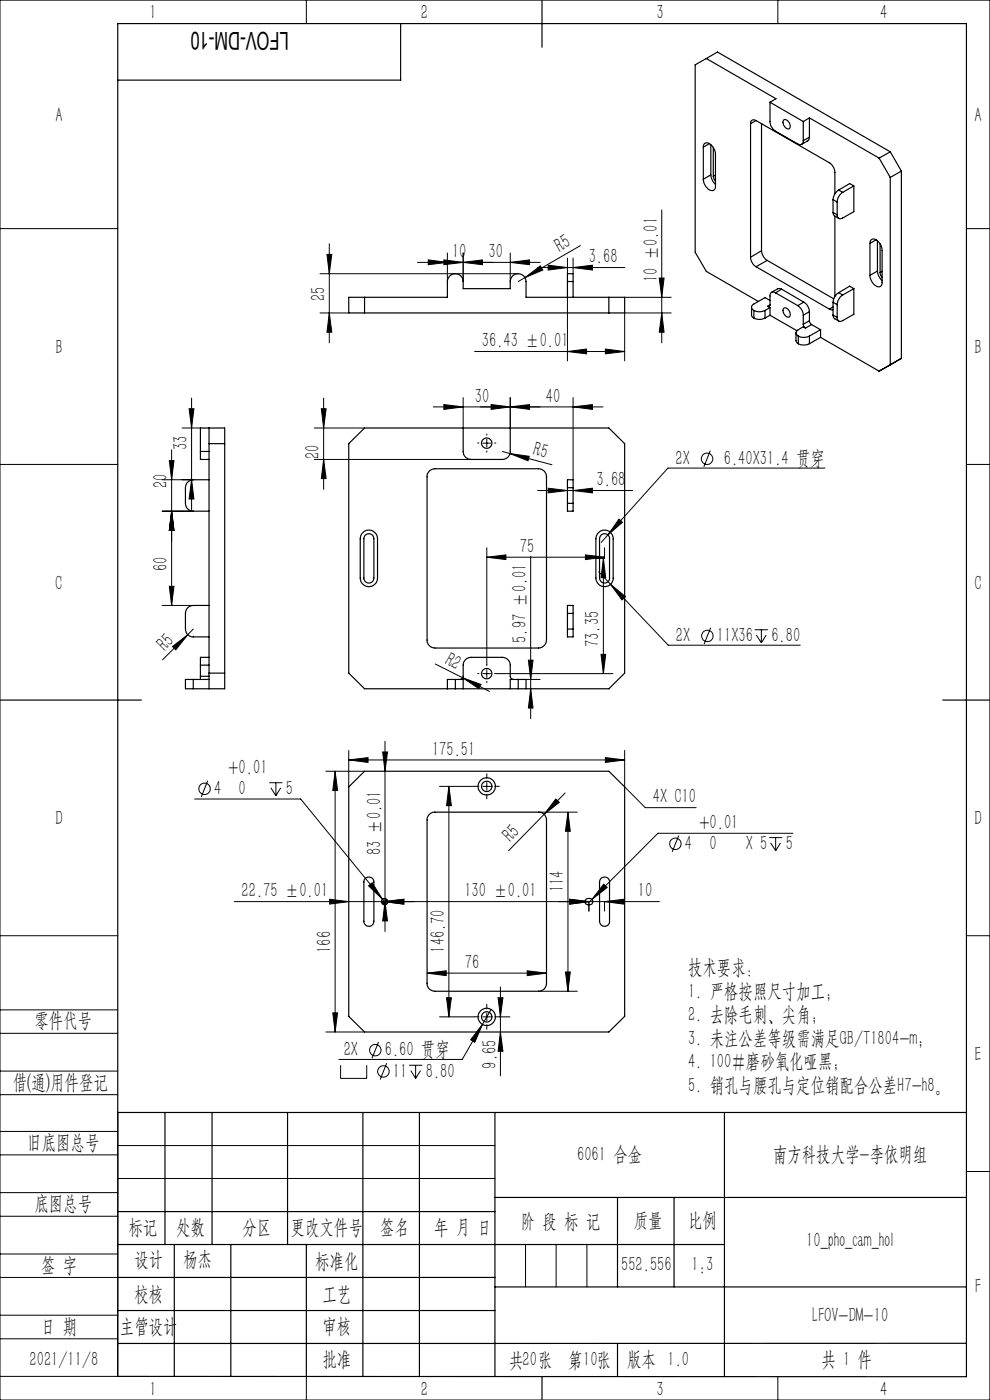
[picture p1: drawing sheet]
<svg xmlns="http://www.w3.org/2000/svg" width="210mm" height="297mm" viewBox="0 0 210 297" stroke-linecap="round" stroke-linejoin="round" font-family="sans-serif">
<g fill="none" stroke="#000" stroke-width=".21">
<path d="M0 0h210v297h-210zM65 0v5M165 0v5M0 48.5h25M67.9 58.1h42M69.4 54h1l-.5 4.1zM69.8 51.7v21M88.5 55.7h26.1M90.8 55.1l4.1 .6-4.1 .5zM94.2 55.1l4 .6-4 .5zM94.9 53.7v6M98.2 55.7l4.1-.6v1.1z"/>
<path d="M98.2 53.7v6M108.2 55.7l4.1-.6v1.1zM108.2 53.7v6M111.3 58.9l3.3-2.5 .5 .9zM111.3 58.9l-1.4 .8M114 56.8h18.5M116.3 56.3l4.1 .5-4.1 .5zM120.4 54.7v3.4M121.6 56.8l4.1-.5v1zM121.6 54.7v3.4M123.1 52.1l-11.8 6.8M139.8 59h1.1l-.5 4.1z"/>
<path d="M140.4 44.6v28.1M205 48.5h5M67.9 66.4h6.1M69.9 66.4l.5 4.1h-1zM100.7 74.6h31.8M120.4 74.6l4-.6v1.1zM120.4 63.1v13.4M128.4 74l4.1 .6-4.1 .5zM132.5 63.1h9.9M140.4 66.4l.5 4.1h-1.1zM142.4 66.4h-9.9v10.1M0 98.5h25"/>
<path d="M35.9 97.7h1l-.5 4.1zM36.4 95.4v33M38.6 90.8h3.9M40.1 86.7h1l-.5 4.1zM40.6 84.5v23.6M66.7 90.8h10.6M66.7 97.5h33.2M68.2 86.7h1l-.5 4.1zM68.7 84.5v19.3M68.7 97.5l.5 4h-1zM91.9 86.3h36M94.2 85.8l4 .5-4 .6z"/>
<path d="M98.2 84.3v6.5M102.4 94h1.7M103.3 93.2v1.6M104.2 85.8l4 .5-4 .6zM106.6 95.8l1.6 .4M108.2 96.2l4.1 .6-.3 1zM108.2 96.2l8.9 2.4M108.2 86.3l4.1-.5v1.1zM108.2 84.3v6.5M121.6 86.3l4.1-.5v1.1zM121.6 84.3v17.5M150.7 95.6l-1.4 3.5"/>
<path d="M175 99.3h-33.3l-12.8 14.2M205 98.5h5M34.4 101.8h6.6M34.4 108.4h6.6M36.4 108.4l.5 4.1h-1zM40.6 101.8l.5 4.1h-1zM103.3 118.2l4-.5v1zM103.3 116.2v24.8M103.3 118.2h24.9M112.6 118v34.5M114 104.1h20.2M116.3 103.6l4.1 .5-4.1 .5z"/>
<path d="M121.6 104.1l4.1-.5v1zM124.2 117.7l4 .5-4 .5zM128 118.5l.5 4.1h-1zM128 118.5v24.4M128.2 116.2v2.3h-2.2M128.9 113.5l-1.4 1.6M131.3 110.1l.7 .7-3.1 2.7zM34.4 128.4h6.6M35.9 124.4h1l-.5 4zM36.6 137.2l3.2-2.5-2.5 3.2zM39.8 134.7l-5.3 5.3M41 133.5l-1.2 1.2"/>
<path d="M127 121.3l2.5 2.7M127.5 138.8h1l-.5 4.1zM129.5 124l3.2 2.6-.8 .7zM129.5 124l12.2 12.9h28.1M150.7 133.2l-1.3 3.4M160.1 133.6h2.8M160.4 134.7l1.1 1.7M161.5 133.6v2.8M162.5 134.7l-1 1.7M74 159.2v7.7M81.2 159.5h1l-.5 4.1zM81.7 157.3v40.3"/>
<path d="M92.3 140.9l5.8 2.9M98.1 143.8l3.9 1.4-.4 .9zM98.1 143.8l5.7 2.9M102.4 142.9h1.7M103.3 142.1v1.7M105.2 142.9h24.8M111.6 144.1h3M112.1 140h1l-.5 4.1zM112.6 146.1l.5 4.1h-1zM132.5 159.2v7.7l4.4 4.4h10.8M41.3 169.5h22.5l17.3 21.3M44.1 165.6l-1.4 3.5"/>
<path d="M57.1 166h2.8M57.5 167.1l1 1.7M58.5 166v2.8M59.5 167.1l-1 1.7M69.1 163.6h8.2M71.1 163.6v55.3M71.1 163.6l.5 4.1h-1zM74 161.2l4.1-.5v1zM74 161.2h58.5M93.2 166.8h7.4M95.2 166.8v48.9M95.2 166.8l.5 4.1h-1z"/>
<path d="M102.4 166.8h1.7M103.3 166v1.7M114.2 172.3h8.2M115.4 172.8l-7.5 7.7M117.9 169.5l.7 .7-3.2 2.6zM119.9 168.2l-4.5 4.6M120.5 172.3l.5 4.1h-1.1zM120.5 172.3v38M128.4 160.7l4.1 .5-4.1 .5zM144 177.3l-1.4 3.4M163.2 177.7h2.7M163.5 178.8l1 1.7"/>
<path d="M164.5 177.7v2.8M165.6 178.8l-1.1 1.7M168.2 176.8h-28.6l-14 14M0 198.5h25M49.7 191.3h90.2M69.9 190.8l4.1 .5-4.1 .5zM78.2 187.9l.8-.6 2.1 3.5zM81.1 190.8l.9 1M81.6 190.6h-.1a.61 .61 0 0 0-.6 .7M81.6 191.3l4.1-.5v1zM81.6 191.3v2M81.7 191.3l.5 4.1h-1z"/>
<path d="M82.2 191.3v.1a.61 .61 0 0 1-.6 .5M120.8 190.8l4.1 .5-4.1 .5zM124.9 191.3v2M125.6 190.8l-.5 .5M128.1 187.6l.7 .7-3.2 2.5zM128.2 191.3l4.1-.5v1zM128.2 191.3v2M205 198.5h5M0 214.2h25M0 219.2h25M69.1 218.9h8.2M70.6 214.9h1l-.5 4z"/>
<path d="M90.6 206.4l4.1-.5v1.1zM90.6 206.4h25.3M93.2 215.7h7.4M94.7 211.7h1l-.5 4zM102.3 217.3l-1.6 3.8-.9-.5zM102.4 215.7h1.7M103.3 214.9v1.7M104.2 214.1l-6.2 10.7h-26.1M105.7 211.7h1l-.5 4zM105.9 215.7h2.3M106.2 209.4v18.8M106.2 218.9l.5 4.1h-1z"/>
<path d="M111.8 205.9l4.1 .5-4.1 .6zM114.2 210.3h8.2M119.9 206.2h1.1l-.5 4.1zM0 232.2h25M0 227.2h25M25 236v56h-25M72.2 226v2.8h5.6v-2.8M80.3 221l-1.4 3.5M82 225.6l-1.4 3.4M86.8 226h2.8M87.1 227.1l1.1 1.7M88.2 226v2.8"/>
<path d="M89.2 227.1l-1 1.7M0 245h25M0 240h25M0 258h25M0 253h25M25 243h80M25 250h80M205 248.5h5M0 271h25M0 266h25M0 279h25M111.5 264v9"/>
<path d="M118 264v9M124.5 264v9M0 284h25M65 292.1v4.9M153.7 292h.1M165 292v5"/>
<circle cx="150" cy="97.3" r="1.22"/>
<circle cx="150.1" cy="134.9" r="1.21"/>
<circle cx="43.4" cy="167.3" r="1.2"/>
<circle cx="143.3" cy="179" r="1.21"/>
<circle cx="79.6" cy="222.8" r="1.22"/>
<circle cx="81.3" cy="227.3" r="1.22"/>
</g>
<g fill="none" stroke="#000" stroke-width=".21" stroke-dasharray="30.5 1.3 1.3 1.3">
<path d="M101.6 94h-.3M103.3 92.3v-.2M103.3 95.7v.2M104.9 94h.3M101.6 142.9h-.3M103.3 141.2v-.2M103.3 144.6v.2M104.9 142.9h.3M101.6 166.8h-1M103.3 165.1v-1M103.3 168.5v1M104.9 166.8h1"/>
<path d="M101.6 215.7h-1M103.3 214v-1M103.3 217.4v1M104.9 215.7h1"/>
</g>
<g fill="none" stroke="#000" stroke-width=".25">
<path d="M85 5v12h-60M115 0v10M149.8 12.4l-2.3 1.4v39.7l2.3 4.1 11.1 6.4M149.8 12.4l14.8 8.6-1.3 .7M149.8 12.4l2.4-1.4 36.6 21.2M149.2 31.2a.85 .85 0 0 1 .6-.9 .85 .85 0 0 1 1 .4 3 3 0 0 1 1 2v6.8a.86 .86 0 0 1-.6 1 .86 .86 0 0 1-1.1-.5 2.8 2.8 0 0 1-.9-2M149.2 31.2v6.8M150.5 30.5l-1.3 .7M150.8 37.1a3 3 0 0 0 1 2M150.8 30.7v6.4M150.8 37.1l-1.6 .9M151.3 37.4l.5 1"/>
<path d="M151.3 31.3v6.1M151.8 37.1l-.5 .3M159.2 26.2v28.4M160.4 25.6a.72 .72 0 0 0-.8-.1 .72 .72 0 0 0-.4 .7M160.4 25.6l15.5 8.9a2.76 2.76 0 0 1 1.2 2.1v4.5M160.4 25.6l-1.2 .6M161.5 26.2v27M163.3 21.7v4.1a2.48 2.48 0 0 0 1.2 2l4.7 2.7a.72 .72 0 0 0 .9 .1 .72 .72 0 0 0 .3-.8M163.3 21.7l7.1 4.1M166.2 25.5a1.2 1.2 0 0 1 1.4 1.5 .68 .68 0 0 1-.7 .3 .68 .68 0 0 1-.6-.6l-.2-.6zM170.4 25.8v4M171.7 29.1l-.1 .4-.3 .4-1.3 .7"/>
<path d="M171.7 25v4.1M171.7 25l14.8 8.5M171.7 25l-1.3 .8M171.7 29.1l-1.3 .7M181.1 39.4v5.5l-2.3 1.3a.7 .7 0 0 1-.9 .1 .7 .7 0 0 1-.3-.7M181.1 39.4l-.9-.5-2.3 1.4M181.1 39.4l-2.3 1.4M186.5 33.5l2.3 4.1M188.8 37.6v39.8M188.8 32.2l-2.3 1.3M188.8 32.2l2.4 4.1M191.2 36.3l-2.4 1.3"/>
<path d="M191.2 36.3v39.7l-2.4 1.4M120.4 59.7v-1.6h1.2v1.6M120.4 59.7v3.4M120.4 59.7h1.2M121.6 59.7v3.4M159.2 54.6a2.37 2.37 0 0 0 1.2 2M160.4 56.6l15.5 9M161.5 53.2a2.66 2.66 0 0 0 1.2 2M161.5 53.2l-2.3 1.4M162.7 55.2l-2.3 1.4M162.7 55.2l14.1 8.2M176.7 45.1l.3 .7 .9 .6"/>
<path d="M176.7 42.4l.9 .5M176.7 45.1l.9 .5M176.7 42.4v2.7M177.1 45.9v17M177.6 42.9v2.7M177.9 40.3a2.5 2.5 0 0 0-1.2 2.1M177.9 40.3l.9 .5M178.8 40.8a2.59 2.59 0 0 0-1.2 2.1M184.5 51.6a.86 .86 0 0 1 .6-.9 .86 .86 0 0 1 1.1 .4 2.65 2.65 0 0 1 .9 2v6.8a.85 .85 0 0 1-.6 1 .85 .85 0 0 1-1-.4 3 3 0 0 1-1-2.1M184.5 51.6v6.8M185.8 50.9l-1.3 .7M186.1 57.5a3 3 0 0 0 1 2"/>
<path d="M186.1 51.1v6.4M186.1 57.5l-1.6 .9M186.7 57.8l.4 1.1M186.7 51.7v6.1M187.1 57.6l-.4 .2M74 63.1h20.9v-3.4a1.68 1.68 0 0 1 1.7-1.6 1.68 1.68 0 0 1 1.6 1.6v1.5h10v-1.5a1.68 1.68 0 0 1 1.7-1.6 1.68 1.68 0 0 1 1.7 1.6v3.4h20.9v3.3h-58.5zM77.3 63.1v3.3M129.2 63.1v3.3M159.4 65.2l.1 1.9 .4 .4M159.9 65.9a2.58 2.58 0 0 0 2.4 0M159.9 67.5a2.58 2.58 0 0 0 2.4 0M159.9 65.9v1.6"/>
<path d="M162.3 65.9v1.6M162.8 65l.5 .3M163.3 64.7a.3 .3 0 0 1-.1 .3 .3 .3 0 0 1-.4 0M163.3 63.7l-1-.6-2.4 1.4a.72 .72 0 0 0-.5 .7 .72 .72 0 0 0 .5 .7M163.3 65.3v1.6M163.3 66.9l5.8 3.3M163.3 65.3l-1 .6M163.3 66.9l-1 .6M163.3 64.7l-.5 .3M164.5 62.1a.7 .7 0 0 0-.8-.1 .7 .7 0 0 0-.4 .8v1.9M164.5 62.1l4.7 2.7M165.8 61.3l-.8-.1-1.3 .8"/>
<path d="M165.8 61.3l4.7 2.8M165.8 61.3l-1.3 .8M166.2 65.4a1.2 1.2 0 0 1 1.4 1.5 .59 .59 0 0 1-.6 .4 .59 .59 0 0 1-.5-.5 1.19 1.19 0 0 1-.3-1.4zM168.8 70.6v1.7l.5 .6M169.2 64.8a2.59 2.59 0 0 1 1.2 2.1M169.3 71.3a2.58 2.58 0 0 0 2.4 0M169.3 72.9a2.58 2.58 0 0 0 2.4 0M169.3 71.3v1.6M170.4 68.8l.1 .3 .4 .5M170.4 66.9v1.9M170.5 64.1a2.5 2.5 0 0 1 1.2 2M170.5 64.1l-1.3 .7"/>
<path d="M170.9 69.6l-.5-.3-1.1 .7a.7 .7 0 0 0-.5 .6 .7 .7 0 0 0 .5 .7M171.7 68l.1 .4 .4 .5M171.7 66.1v1.9M171.7 71.3v1.6M171.7 66.1l-1.3 .8M171.7 68l-1.3 .8M172.2 68.9l1.9 1.1M172.2 68.9l-1.3 .7M174.1 71.6l12.4 7.1 2.3-1.3M174.1 70v1.6M174.1 70l-2.4 1.3M174.1 71.6l-2.4 1.3"/>
<path d="M175.9 65.6l.8 .1M176.7 66.8l.2 .6 1 .7M176.7 64.1v2.7M176.7 64.1l.9 .5M176.7 66.8l.9 .5M176.7 65.1l-.8 .5M177.6 64.6v2.7M177.9 62.1a2.5 2.5 0 0 0-1.2 2M177.9 62.1l.9 .5M178.8 62.6a2.76 2.76 0 0 0-1.2 2M181.1 61.2v5.5l-2.3 1.3a.7 .7 0 0 1-.9 .1 .7 .7 0 0 1-.3-.8M181.1 61.2l-.9-.5-2.3 1.4"/>
<path d="M181.1 61.2l-2.3 1.4M42.5 95.8v1.7h1.8M42.5 95.8v-5h5.2v55.3h-6.7M42.5 95.8h1.8M44.3 90.8v55.3M44.3 94.1h3.4M91.2 99.8l1.1-.4h21.9a1.67 1.67 0 0 1 1.7 1.7v34.7a1.67 1.67 0 0 1-1.7 1.7h-21.9a1.68 1.68 0 0 1-1.7-1.7v-35zM98.2 90.8v5a1.67 1.67 0 0 0 1.7 1.7h6.7a1.67 1.67 0 0 0 1.6-1.7v-5M44.3 101.8h-3.3a1.74 1.74 0 0 0-1.7 1.7v3.3a1.62 1.62 0 0 0 1.7 1.6h3.3M77 113a1.82 1.82 0 0 1 2-.4 1.82 1.82 0 0 1 1.1 1.7v8.3a1.83 1.83 0 0 1-1.9 1.9 1.83 1.83 0 0 1-1.8-1.9v-8.3l.2-.9zM77.4 113.6a1.06 1.06 0 0 1 1.2-.3 1.06 1.06 0 0 1 .7 1v8.3a1.06 1.06 0 0 1-1.1 1.1 1.06 1.06 0 0 1-1-1.1v-8.6zM120.4 106.8v1.6h1.2v-1.6"/>
<path d="M120.4 103.5v-1.7h1.2v1.7M120.4 106.8h1.2M120.4 103.5v3.3M120.4 103.5h1.2M121.6 103.5v3.3M127 113a1.82 1.82 0 0 1 2-.4 1.82 1.82 0 0 1 1.1 1.7v8.3a1.83 1.83 0 0 1-1.9 1.9 1.83 1.83 0 0 1-1.8-1.9v-8.3l.1-.6zM127.6 113.4a1.08 1.08 0 0 1 1.1-.1 1.08 1.08 0 0 1 .6 1v8.3a1.06 1.06 0 0 1-1.1 1.1 1.06 1.06 0 0 1-1-1.1v-8.3zM44.3 128.4h-3.3a1.67 1.67 0 0 0-1.7 1.7v3.4a1.67 1.67 0 0 0 1.7 1.6h3.3M44.3 139.4h-1.8v1.7M120.4 130.1v-1.7h1.2v1.7M120.4 133.5v1.6h1.2v-1.6M120.4 130.1v3.4"/>
<path d="M120.4 133.5h1.2M120.4 130.1h1.2M121.6 130.1v3.4M0 148.5h30M41 144.1h-1.7v2h1.7M41 144.1v2M41 144.1h3.3M42.5 143.5v.6M42.5 143.5h1.8M42.5 141.1h1.8M42.5 141.1v2.4M44.3 142.8h3.4"/>
<path d="M94.9 146.1h1.7M94.9 146.1h-17.6l-3.3-3.3v-48.7l3.3-3.3h51.9l3.3 3.3v48.7l-3.3 3.3h-17.6M96.6 146.1h1.6M96.6 144.1h1.6v2M96.6 144.1h-1.7v2M96.6 144.1v2M97.6 144.1a.73 .73 0 0 0 .6-.6v-2.4a1.67 1.67 0 0 1 1.7-1.7h6.7a1.67 1.67 0 0 1 1.6 1.7v2.4a.73 .73 0 0 0 .7 .6M98.2 146.1h10M108.2 146.1h1.7M109.9 144.1h1.7v2M109.9 146.1h1.7M109.9 144.1h-1.7v2"/>
<path d="M109.9 144.1v2M200 148.5h10M74 166.9l3.3-3.3h51.9l3.3 3.3v48.7l-3.3 3.3h-51.9l-3.3-3.3zM91 172.9l1-.6h22.2a1.67 1.67 0 0 1 1.7 1.7v34.6a1.67 1.67 0 0 1-1.7 1.7h-21.9a1.62 1.62 0 0 1-1.7-1.7v-34.9zM77.4 186.4a1.08 1.08 0 0 1 1.2-.3 1.08 1.08 0 0 1 .7 1v8.3a1.06 1.06 0 0 1-1.1 1.1 1.06 1.06 0 0 1-1-1.1v-8.5zM124.4 190.7a.77 .77 0 0 1 1.1 0 .77 .77 0 0 1-.1 1.1 .78 .78 0 0 1-1 .1 .78 .78 0 0 1-.2-1.1zM127.6 186.3a1.08 1.08 0 0 1 1.1-.1 1.08 1.08 0 0 1 .6 .9v8.3a1.06 1.06 0 0 1-1.1 1.1 1.06 1.06 0 0 1-1-1.1v-8.3zM25 236h180M35 236v28M45 236v28M61 236v28M77 236v56"/>
<path d="M89 236v56M105 236v56M153.7 236v56M25 257h80M105 254h100M131 254v19M143 254v19M25 264h128.7M25 271h80M25 278h80M37 264v28M49 264v28"/>
<path d="M65 264.1v28M105 273h100M25 292l180 .1v-287.1h-180v287M115 292v5M131 285v7M205 285h-180"/>
<circle cx="103.2" cy="94" r="1.1"/>
<circle cx="103.2" cy="142.9" r="1.1"/>
<circle cx="103.2" cy="166.8" r="1.85"/>
<circle cx="103.2" cy="166.8" r="1.1"/>
<circle cx="81.6" cy="191.3" r=".67"/>
<circle cx="103.2" cy="215.7" r="1.1"/>
<circle cx="103.3" cy="215.7" r="1.84"/>
</g>
<g fill="#000">
<path d="M111.3 58.9l3.3-2.5 .5 .9zM108.2 96.2l4.1 .6-.3 1zM36.6 137.2l3.2-2.5-2.5 3.2zM98.1 143.8l3.9 1.4-.4 .9zM117.9 169.5l.7 .7-3.2 2.6z"/>
<path d="M90.8 55.1l4.1 .6-4.1 .5zM98.2 55.7l4.1-.6v1.1z"/>
<path d="M94.2 55.1l4 .6-4 .5zM108.2 55.7l4.1-.6v1.1z"/>
<path d="M120.4 74.6l4-.6v1.1zM128.4 74l4.1 .6-4.1 .5z"/>
<path d="M140.4 66.4l.5 4.1h-1.1zM139.8 59h1.1l-.5 4.1zM81.7 191.3l.5 4.1h-1zM81.2 159.5h1l-.5 4.1z"/>
<path d="M68.2 86.7h1l-.5 4.1zM68.7 97.5l.5 4h-1zM112.1 140h1l-.5 4.1zM112.6 146.1l.5 4.1h-1zM128 118.5l.5 4.1h-1zM127.5 138.8h1l-.5 4.1zM35.9 97.7h1l-.5 4.1zM36.4 108.4l.5 4.1h-1zM36.4 108.4l.5 4.1h-1zM35.9 124.4h1l-.5 4zM40.1 86.7h1l-.5 4.1zM40.6 101.8l.5 4.1h-1zM69.4 54h1l-.5 4.1zM69.9 66.4l.5 4.1h-1zM71.1 163.6l.5 4.1h-1zM70.6 214.9h1l-.5 4zM120.5 172.3l.5 4.1h-1.1zM119.9 206.2h1.1l-.5 4.1zM95.2 166.8l.5 4.1h-1zM94.7 211.7h1l-.5 4zM105.7 211.7h1l-.5 4zM106.2 218.9l.5 4.1h-1z"/>
<path d="M94.2 85.8l4 .5-4 .6zM108.2 86.3l4.1-.5v1.1z"/>
<path d="M124.2 117.7l4 .5-4 .5zM103.3 118.2l4-.5v1zM120.8 190.8l4.1 .5-4.1 .5zM81.6 191.3l4.1-.5v1z"/>
<path d="M129.5 124l2.4 3.3 .8-.7zM131.3 110.1l-2.4 3.4 3.1-2.7zM104.2 85.8l4 .5-4 .6zM121.6 86.3l4.1-.5v1.1zM116.3 103.6l4.1 .5-4.1 .5zM121.6 104.1l4.1-.5v1zM116.3 56.3l4.1 .5-4.1 .5zM121.6 56.8l4.1-.5v1zM90.6 206.4l4.1-.5v1.1zM111.8 205.9l4.1 .5-4.1 .6zM102.3 217.3l-2.5 3.3 .9 .5zM78.2 187.9l2.9 2.9-2.1-3.5zM128.1 187.6l-2.5 3.2 3.2-2.5z"/>
<path d="M74 161.2l4.1-.5v1zM128.4 160.7l4.1 .5-4.1 .5zM120.8 190.8l4.1 .5-4.1 .5zM128.2 191.3l4.1-.5v1z"/>
<path d="M80.9 191.3v.1a.6 .6 0 0 0 .7 .5v-.6zM81.6 190.6v.7h.6a.65 .65 0 0 0-.6-.7z"/>
<path d="M81.6 191.3l4.1-.5v1zM69.9 190.8l4.1 .5-4.1 .5z"/>
</g>
<text font-size="5.2" x="61.3" y="6.9" transform="rotate(-180 61.3 6.9)">LFOV-DM-10</text>
<g font-size="4.4">
<text x="31.7" y="4.1">1</text>
<text x="89.2" y="4.1">2</text>
<text x="139.2" y="4.1">3</text>
<text x="186.7" y="4.1">4</text>
<text x="11.7" y="25.9">A</text>
<text x="206.7" y="25.9">A</text>
<text x="118.7" y="53.7" transform="rotate(-30 118.7 53.7)">R5</text>
<text x="95.9" y="54.8">10</text>
<text x="103.6" y="54.8">30</text>
<text x="124.9" y="55.9">3.68</text>
<text x="139.5" y="59.9" transform="rotate(-90 139.5 59.9)">10 ±0.01</text>
<text x="69" y="63.8" transform="rotate(-90 69 63.8)">25</text>
<text x="11.7" y="75.1">B</text>
<text x="102.2" y="73.7">36.43 ±0.01</text>
<text x="206.7" y="75.1">B</text>
<text x="100.7" y="85.4">30</text>
<text x="115.8" y="85.4">40</text>
<text x="39.8" y="95.4" transform="rotate(-90 39.8 95.4)">33</text>
<text x="67.8" y="97.3" transform="rotate(-90 67.8 97.3)">20</text>
<text x="112.9" y="96.6" transform="rotate(15 112.9 96.6)">R5</text>
<text x="143.3" y="98.6">2X</text>
<text x="153.5" y="98.6">6.40X31.4 贯穿</text>
<text x="35.6" y="103.6" transform="rotate(-90 35.6 103.6)">20</text>
<text x="126.5" y="103.2">3.68</text>
<text x="110.3" y="117.3">75</text>
<text x="11.7" y="125.1">C</text>
<text x="35.6" y="121.2" transform="rotate(-90 35.6 121.2)">60</text>
<text x="206.7" y="125.1">C</text>
<text x="111.7" y="136.4" transform="rotate(-90 111.7 136.4)">5.97 ±0.01</text>
<text x="127.1" y="137.3" transform="rotate(-90 127.1 137.3)">73.35</text>
<text x="143.4" y="136.2">2X</text>
<text x="152.1" y="136.2">11X36</text>
<text x="163.6" y="136.2">6.80</text>
<text x="35" y="138.3" transform="rotate(-45 35 138.3)">R5</text>
<text x="94.1" y="140.8" transform="rotate(30 94.1 140.8)">R2</text>
<text x="91.6" y="160.3">175.51</text>
<text x="48.5" y="164.3">+0.01</text>
<text x="45.4" y="168.6">4</text>
<text x="50.6" y="168.6">0</text>
<text x="60.7" y="168.6">5</text>
<text x="138.5" y="170.4">4X C10</text>
<text x="11.7" y="175.1">D</text>
<text x="108.3" y="178.8" transform="rotate(-45 108.3 178.8)">R5</text>
<text x="148.4" y="175.9">+0.01</text>
<text x="206.7" y="175.1">D</text>
<text x="80.8" y="181.5" transform="rotate(-90 80.8 181.5)">83 ±0.01</text>
<text x="145.3" y="180.3">4</text>
<text x="150.5" y="180.3">0</text>
<text x="158.2" y="180.3">X 5</text>
<text x="166.7" y="180.3">5</text>
<text x="51.2" y="190.4">22.75 ±0.01</text>
<text x="98.5" y="190.4">130 ±0.01</text>
<text x="119.6" y="189.3" transform="rotate(-90 119.6 189.3)">114</text>
<text x="135.3" y="190.4">10</text>
<text x="70.2" y="202.1" transform="rotate(-90 70.2 202.1)">166</text>
<text x="94.4" y="202.1" transform="rotate(-90 94.4 202.1)">146.70</text>
<text x="98.6" y="205.6">76</text>
<text x="146" y="206.7">技术要求：</text>
<text x="146" y="211.7">1. 严格按照尺寸加工；</text>
<text x="7.3" y="217.9">零件代号</text>
<text x="146" y="216.7">2. 去除毛刺、尖角；</text>
<text x="146" y="221.7">3. 未注公差等级需满足GB/T1804-m;</text>
<text x="72.9" y="224.1">2X</text>
<text x="81.6" y="224.1">6.60 贯穿</text>
<text x="105.3" y="226.7" transform="rotate(-90 105.3 226.7)">9.65</text>
<text x="146" y="226.7">4. 100#磨砂氧化哑黑;</text>
<text x="206.7" y="225.1">E</text>
<text x="2.7" y="231">借(通)用件登记</text>
<text x="83.4" y="228.6">11</text>
<text x="90.3" y="228.6">8.80</text>
<text x="146" y="231.7">5. 销孔与腰孔与定位销配合公差H7-h8。</text>
<text x="5.8" y="243.7">旧底图总号</text>
<text x="122.4" y="246.2">6061 合金</text>
<text x="164" y="246.2">南方科技大学-李依明组</text>
<text x="7.3" y="256.8">底图总号</text>
<text x="27.2" y="261.9">标记</text>
<text x="37.4" y="261.9">处数</text>
<text x="51.5" y="261.9">分区</text>
<text x="61.7" y="261.9">更改文件号</text>
<text x="80.6" y="261.9">签名</text>
<text x="92.1" y="261.9">年 月 日</text>
<text x="110.5" y="260.4">阶 段 标 记</text>
<text x="134.4" y="260.4">质量</text>
<text x="146" y="260.4">比例</text>
<text x="8.7" y="269.8">签 字</text>
<text x="28.5" y="268.7">设计</text>
<text x="38.9" y="268.7">杨杰</text>
<text x="66.9" y="269.1">标准化</text>
<text x="131.7" y="269.7">552.556</text>
<text x="146.7" y="269.7">1:3</text>
<text x="171" y="264.6">10_pho_cam_hol</text>
<text x="28.5" y="275.9">校核</text>
<text x="68.4" y="275.9">工艺</text>
<text x="206.8" y="274.4">F</text>
<text x="172.3" y="280.6">LFOV-DM-10</text>
<text x="8.7" y="282.9">日 期</text>
<text x="25.4" y="282.9">主管设计</text>
<text x="68.4" y="282.8">审核</text>
<text x="6.3" y="289.9">2021/11/8</text>
<text x="68.4" y="289.9">批准</text>
<text x="108" y="289.9">共 张</text>
<text x="110.8" y="289.9">20</text>
<text x="120.5" y="289.9">第 张</text>
<text x="123.7" y="289.9">10</text>
<text x="133" y="289.9">版本 1.0</text>
<text x="174.3" y="289.9">共 1 件</text>
<text x="31.7" y="296.2">1</text>
<text x="89.2" y="296.2">2</text>
<text x="139.2" y="296.2">3</text>
<text x="186.7" y="296.2">4</text>
</g>
</svg>
